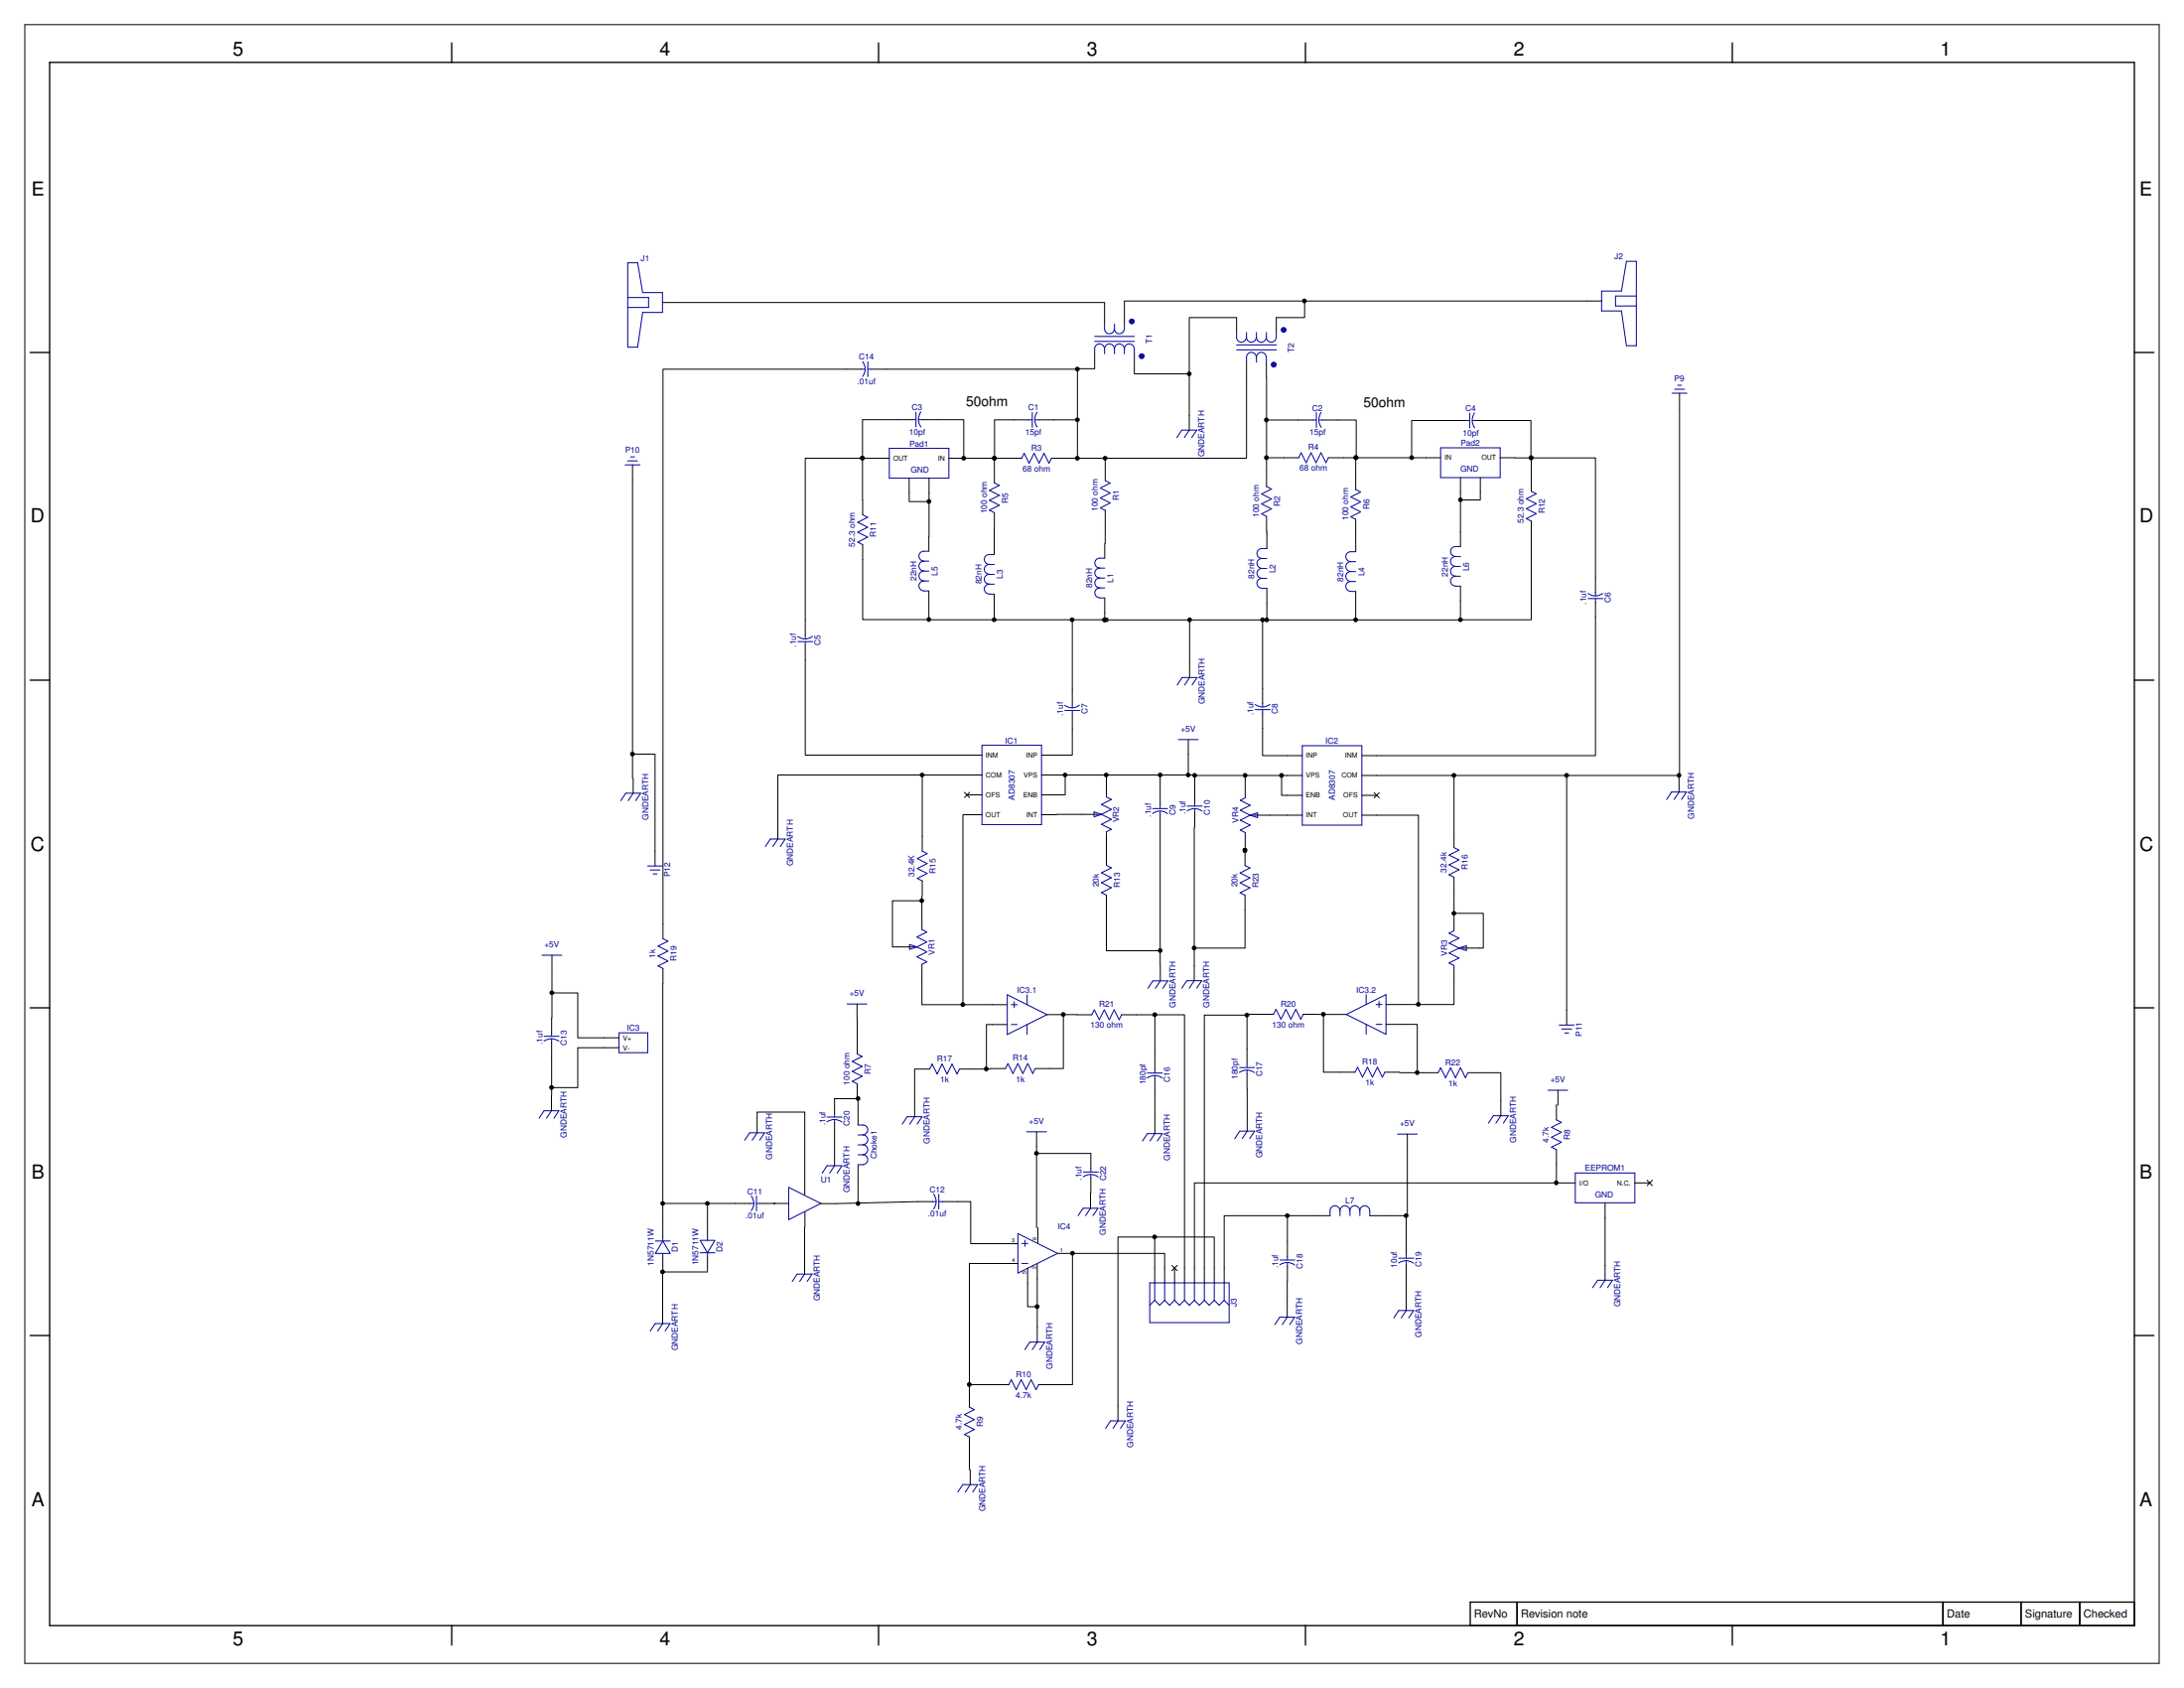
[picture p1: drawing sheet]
<svg xmlns="http://www.w3.org/2000/svg" width="559mm" height="432mm" viewBox="0 0 559 432" stroke-linecap="round" stroke-linejoin="round" font-family="sans-serif">
<path d="M0 0h74.6v39.7h-74.6z" fill="none" stroke="#fff" stroke-width=".25"/>
<g fill="none" stroke="#000" stroke-width=".25">
<path d="M173.3 77.4h109.3v1.7M333.8 77v4.2h-7.2M406 77h-118.3v2.1M216.6 94.4h-47v141.9M226.8 94.4h48.9M280.1 94.3h-4.4v22.9M290.2 94.3v1.3h14.1M316.4 81.2h-12.1v25M318.9 96.5v20.7h-46.1M324.1 96.5v24.1M223.7 117.2h-3v10.7M229.6 107.4h-8.9v9.8h-14.7v41.5"/>
<path d="M239.8 107.4h6.8v9.8h7.9v-9.8h4.9M257.6 117.2h-3.2v2.5M269.5 107.4h6.2M282.8 117.2v1.9M324.1 117.1h4.4M324.1 107.4h8M342.2 107.4h4.8v9.7M346.9 117.1v4.3M361.2 117.1h3.6M371.3 107.6h-10.1v9.5h-17.5M381.4 107.6h10.3v9.5h16.5v30.6M387.6 117.1h4.2v4.8"/>
<path d="M429.7 104.4v94h-77.4M161.8 122.7v76.4M232.6 126.1v2.2h5.1M237.7 126.1v11.1M254.4 135v3M282.8 134.4v4.6M324.1 135.9v.6M346.9 136.7v.6M373.7 126v10M378.8 126v1.9h-5.1M391.8 137.1v21.4h-18.1M220.7 143.1v15.4h17"/>
<path d="M237.7 155v3.5h16.7M254.4 155.8v2.7h28.6M274.4 158.5v17.8M282.6 158.2h.8v.8h-.8zM304.4 158.6v10.9M323 158.6v17.5M324.1 154.3v4.3M346.9 155.1v3.5M373.7 153.8v4.8h-91v-1.8M408.2 157.9v35.4h-55.9M206 168.9v24.3h41.4M161.8 192.9h5.8v24.8"/>
<path d="M236 198.2v15.7M247.4 198.2h-48.4v12.6M270.3 198.2h35.4v3.3M272.5 198.2v5.1h-2.2M274.4 186.5v6.7h-4.1M283.1 198.2v1.2M296.8 198.2v3.9M304 193v5.2M305.7 198.4h23.7M318.6 198.4v1.2M323 186.3v7h6.4M327.9 198.4v5.1h1.5"/>
<path d="M372 198.4v14.6M400.9 198.4v60M429.6 198.4v.4M247.4 208.4h-1v48.6M270.3 208.3h6.4M283.1 217.2v.4M296.8 212.3v34.8M305.6 211.6v35.5M318.1 217.1h.8v.8h-.8zM318.6 217.5v.1M318.6 217.5h.1M325 208.5h4.4"/>
<path d="M352.3 208.5h10.6v48.5M235.9 230.4h-7.6v11.8h1.2M235.9 229.2v4.1M283.1 232.8v10.4h13.7M318.6 232.8v9.7h-13M372 228.2v5.4h7.5v8.9h-1.1M141.2 254h6.6v11.5h6.8M141.2 248.2v12.1M169.6 251.5v61.2M235.9 251.1v5.9h18M271.7 259.5h3.8M272.1 259.5v13.8h-3.4"/>
<path d="M290.8 259.6h12.3v64.8M295.5 259.6v10.1M319.1 259.7h-11v64.7M322 259.5h-2.9v8.9M337.3 259.5h3.4M338.6 259.5v14.8h4.3M372 251.4v5.6h-13.6M141.1 270.5v9.8M154.6 268h-6.8v10.2h-6.7M219.3 260.6v5.2M234 273.5v8.4M249.3 273.5h4.1"/>
<path d="M253.9 262.1h-1.5v11.4M295.5 279.9v6.3M319.1 278.5v7M358.1 274.4h6.1M358.4 262h4.2v12.4M379.4 274.4h4.6v7.2M193.7 286v-1.5h12.2v17.3M213.5 291.2v3.2M213.5 281.1h6v2.9M265.2 293.3v20.8M265.2 295.1h13.9M360.1 293.9v17.1h-5.8"/>
<path d="M398.2 282.7h.1M398.2 297.9v4.7M169.6 307.8h18.5M181 307.8v4.7M198 307.8h.3M205.9 313.9v8.2M219.5 301.8v6.1M234.8 307.4l-21 .5M244.9 307.4h3.5v10.7h8.1M279 305.2v.1M295.4 316.4v8M329.4 311v6.6"/>
<path d="M336.5 311h-23.3v13.4M359.8 311v6.1M399.2 302.6h-93.6v21.8M410.7 311.5v12.2M181 325.4h-11.5v9.4M256.6 323.2h-8.6v33M262.9 328.2v6.1h2.5M265.4 327.2v12.3M298 324.4v-3.8h-23.6v33.6h-4.9M310.7 324.4v-8h-24.7v43.3M329.4 327.7v5.4M359.8 327.3v4.1"/>
<path d="M248 354.2h6.3M248 371.4v4.6"/>
<circle cx="333.7" cy="77" r=".48"/>
<circle cx="275.7" cy="94.4" r=".49"/>
<circle cx="304.3" cy="95.6" r=".48"/>
<circle cx="220.7" cy="117.2" r=".48"/>
<circle cx="246.6" cy="117.2" r=".48"/>
<circle cx="254.4" cy="117.2" r=".47"/>
<circle cx="275.7" cy="107.4" r=".48"/>
<circle cx="275.7" cy="117.2" r=".48"/>
<circle cx="282.8" cy="117.2" r=".48"/>
<circle cx="324" cy="117.1" r=".49"/>
<circle cx="324" cy="107.4" r=".49"/>
<circle cx="346.9" cy="117.1" r=".49"/>
<circle cx="347" cy="117.1" r=".49"/>
<circle cx="361.2" cy="117.1" r=".48"/>
<circle cx="391.8" cy="117.1" r=".49"/>
<circle cx="237.7" cy="128.3" r=".49"/>
<circle cx="373.7" cy="127.8" r=".47"/>
<circle cx="237.6" cy="158.5" r=".48"/>
<circle cx="254.4" cy="158.5" r=".48"/>
<circle cx="274.3" cy="158.5" r=".47"/>
<circle cx="282.6" cy="158.6" r=".48"/>
<circle cx="282.6" cy="158.5" r=".47"/>
<circle cx="304.4" cy="158.6" r=".48"/>
<circle cx="323" cy="158.6" r=".48"/>
<circle cx="324.1" cy="158.6" r=".48"/>
<circle cx="346.9" cy="158.6" r=".49"/>
<circle cx="373.7" cy="158.5" r=".48"/>
<circle cx="161.8" cy="192.9" r=".49"/>
<circle cx="235.9" cy="198.2" r=".48"/>
<circle cx="272.5" cy="198.2" r=".48"/>
<circle cx="283" cy="198.2" r=".47"/>
<circle cx="296.8" cy="198.2" r=".47"/>
<circle cx="304" cy="198.2" r=".48"/>
<circle cx="305.7" cy="198.3" r=".49"/>
<circle cx="318.6" cy="198.3" r=".49"/>
<circle cx="327.9" cy="198.3" r=".49"/>
<circle cx="372" cy="198.3" r=".49"/>
<circle cx="400.8" cy="198.3" r=".49"/>
<circle cx="429.6" cy="198.3" r=".48"/>
<circle cx="318.5" cy="217.5" r=".49"/>
<circle cx="235.8" cy="230.4" r=".48"/>
<circle cx="372" cy="233.6" r=".48"/>
<circle cx="141.2" cy="254" r=".48"/>
<circle cx="246.4" cy="257" r=".49"/>
<circle cx="272.1" cy="259.5" r=".49"/>
<circle cx="295.5" cy="259.6" r=".49"/>
<circle cx="296.8" cy="243.2" r=".47"/>
<circle cx="305.5" cy="242.5" r=".49"/>
<circle cx="319.1" cy="259.7" r=".48"/>
<circle cx="338.6" cy="259.5" r=".48"/>
<circle cx="362.9" cy="256.9" r=".48"/>
<circle cx="141.1" cy="278.2" r=".49"/>
<circle cx="252.3" cy="273.4" r=".48"/>
<circle cx="362.6" cy="274.4" r=".49"/>
<circle cx="219.5" cy="281" r=".47"/>
<circle cx="265.2" cy="295" r=".48"/>
<circle cx="169.6" cy="307.8" r=".48"/>
<circle cx="181" cy="307.8" r=".48"/>
<circle cx="219.5" cy="307.9" r=".48"/>
<circle cx="295.4" cy="316.4" r=".49"/>
<circle cx="329.4" cy="311" r=".48"/>
<circle cx="359.8" cy="311" r=".48"/>
<circle cx="398.2" cy="302.6" r=".48"/>
<circle cx="169.5" cy="325.3" r=".49"/>
<circle cx="265.4" cy="334.2" r=".49"/>
<circle cx="274.4" cy="320.6" r=".47"/>
<circle cx="248" cy="354.2" r=".49"/>
</g>
<g fill="#000">
<circle cx="333.7" cy="77" r=".48"/>
<circle cx="275.7" cy="94.4" r=".49"/>
<circle cx="304.3" cy="95.6" r=".48"/>
<circle cx="220.7" cy="117.2" r=".48"/>
<circle cx="246.6" cy="117.2" r=".48"/>
<circle cx="254.4" cy="117.2" r=".47"/>
<circle cx="275.7" cy="107.4" r=".48"/>
<circle cx="275.7" cy="117.2" r=".48"/>
<circle cx="282.8" cy="117.2" r=".48"/>
<circle cx="324" cy="117.1" r=".49"/>
<circle cx="324" cy="107.4" r=".49"/>
<circle cx="346.9" cy="117.1" r=".49"/>
<circle cx="347" cy="117.1" r=".49"/>
<circle cx="361.2" cy="117.1" r=".48"/>
<circle cx="391.8" cy="117.1" r=".49"/>
<circle cx="237.7" cy="128.3" r=".49"/>
<circle cx="373.7" cy="127.8" r=".47"/>
<circle cx="237.6" cy="158.5" r=".48"/>
<circle cx="254.4" cy="158.5" r=".48"/>
<circle cx="274.3" cy="158.5" r=".47"/>
<circle cx="282.6" cy="158.6" r=".48"/>
<circle cx="282.6" cy="158.5" r=".47"/>
<circle cx="304.4" cy="158.6" r=".48"/>
<circle cx="323" cy="158.6" r=".48"/>
<circle cx="324.1" cy="158.6" r=".48"/>
<circle cx="346.9" cy="158.6" r=".49"/>
<circle cx="373.7" cy="158.5" r=".48"/>
<circle cx="161.8" cy="192.9" r=".49"/>
<circle cx="235.9" cy="198.2" r=".48"/>
<circle cx="272.5" cy="198.2" r=".48"/>
<circle cx="283" cy="198.2" r=".47"/>
<circle cx="296.8" cy="198.2" r=".47"/>
<circle cx="304" cy="198.2" r=".48"/>
<circle cx="305.7" cy="198.3" r=".49"/>
<circle cx="318.6" cy="198.3" r=".49"/>
<circle cx="327.9" cy="198.3" r=".49"/>
<circle cx="372" cy="198.3" r=".49"/>
<circle cx="400.8" cy="198.3" r=".49"/>
<circle cx="429.6" cy="198.3" r=".48"/>
<circle cx="318.5" cy="217.5" r=".49"/>
<circle cx="235.8" cy="230.4" r=".48"/>
<circle cx="372" cy="233.6" r=".48"/>
<circle cx="141.2" cy="254" r=".48"/>
<circle cx="246.4" cy="257" r=".49"/>
<circle cx="272.1" cy="259.5" r=".49"/>
<circle cx="295.5" cy="259.6" r=".49"/>
<circle cx="296.8" cy="243.2" r=".47"/>
<circle cx="305.5" cy="242.5" r=".49"/>
<circle cx="319.1" cy="259.7" r=".48"/>
<circle cx="338.6" cy="259.5" r=".48"/>
<circle cx="362.9" cy="256.9" r=".48"/>
<circle cx="141.1" cy="278.2" r=".49"/>
<circle cx="252.3" cy="273.4" r=".48"/>
<circle cx="362.6" cy="274.4" r=".49"/>
<circle cx="219.5" cy="281" r=".47"/>
<circle cx="265.2" cy="295" r=".48"/>
<circle cx="169.6" cy="307.8" r=".48"/>
<circle cx="181" cy="307.8" r=".48"/>
<circle cx="219.5" cy="307.9" r=".48"/>
<circle cx="295.4" cy="316.4" r=".49"/>
<circle cx="329.4" cy="311" r=".48"/>
<circle cx="359.8" cy="311" r=".48"/>
<circle cx="398.2" cy="302.6" r=".48"/>
<circle cx="169.5" cy="325.3" r=".49"/>
<circle cx="265.4" cy="334.2" r=".49"/>
<circle cx="274.4" cy="320.6" r=".47"/>
<circle cx="248" cy="354.2" r=".49"/>
</g>
<path d="M324 91.4v1.3" fill="none" stroke="#000096" stroke-width=".25"/>
<circle cx="325.9" cy="93.3" r=".62" fill="#000096"/>
<g fill="none" stroke="#000096" stroke-width=".25">
<path d="M316.4 86.3a1.25 1.25 0 0 0 1.2 1.2 1.25 1.25 0 0 0 1.3-1.2M316.4 88.2h10.2M316.4 89.5h10.2M318.9 91.4a1.25 1.25 0 0 1 1.3-1.3 1.25 1.25 0 0 1 1.2 1.3M318.9 86.3a1.25 1.25 0 0 0 1.3 1.2 1.25 1.25 0 0 0 1.2-1.2M321.5 91.4a1.25 1.25 0 0 1 1.2-1.3 1.25 1.25 0 0 1 1.3 1.3M321.5 86.3a1.25 1.25 0 0 0 1.2 1.2 1.25 1.25 0 0 0 1.3-1.2M324 86.3a1.25 1.25 0 0 0 1.3 1.2 1.25 1.25 0 0 0 1.2-1.2"/>
<circle cx="325.9" cy="93.3" r=".62"/>
</g>
<circle cx="328.4" cy="84.4" r=".62" fill="#000096"/>
<g fill="none" stroke="#000096" stroke-width=".25">
<path d="M287.7 82.9v1.3M316.4 85v1.3M318.9 85v1.3M318.9 91.4v1.3M321.5 85v1.3M321.5 91.4v1.3M324 85v1.3M326.6 85v1.3"/>
<circle cx="328.4" cy="84.4" r=".62"/>
</g>
<path d="M316.4 81.2v3.8M318.9 92.7v3.8M324 92.7v3.8M326.6 81.2v3.8" fill="none" stroke="#000" stroke-width=".25"/>
<circle cx="289.6" cy="82.2" r=".62" fill="#000096"/>
<g fill="none" stroke="#000096" stroke-width=".25">
<path d="M280.1 89.2a1.25 1.25 0 0 1 1.2-1.2 1.25 1.25 0 0 1 1.3 1.2M280.1 87.3h10.1M280.1 86.1h10.1M282.6 84.2a1.25 1.25 0 0 0 1.3 1.2 1.25 1.25 0 0 0 1.2-1.2M282.6 89.2a1.25 1.25 0 0 1 1.3-1.2 1.25 1.25 0 0 1 1.2 1.2M285.2 84.2a1.25 1.25 0 0 0 1.2 1.2 1.25 1.25 0 0 0 1.3-1.2M285.2 89.2a1.25 1.25 0 0 1 1.2-1.2 1.25 1.25 0 0 1 1.3 1.2M287.7 89.2a1.25 1.25 0 0 1 1.2-1.2 1.25 1.25 0 0 1 1.3 1.2"/>
<circle cx="289.6" cy="82.2" r=".62"/>
</g>
<circle cx="292.1" cy="91.1" r=".62" fill="#000096"/>
<g fill="none" stroke="#000096" stroke-width=".25">
<path d="M160.6 67.2h2.6l1.2 7.6h5.1v5.1h-5.1l-1.2 8.9h-2.6zM160.6 76.1h5.3v2.6h-5.3M416.1 66.8h2.6v21.6h-2.6l-1.2-8.9h-5.1v-5h5.1zM418.7 75.7h-5.4v2.6h5.4M220.4 94.4h1M220.7 92.5a3.1 3.1 0 0 1 0 3.8M222 92.5v3.9M222 94.4h1M280.1 89.2v1.3M282.6 82.9v1.3M282.6 89.2v1.3M285.2 82.9v1.3"/>
<path d="M285.2 89.2v1.3M287.7 89.2v1.3M290.2 89.2v1.3M428.5 99.6h2.5M429.2 98.6h1M159.9 118.9h3.8M160.6 117.9h2.5M161.3 116.9h1M227.5 114.7h15.3v7.6h-15.3zM233.4 107.4h1M234.4 105.5v3.7M235 107.4h1"/>
<path d="M235.6 105.4a3.2 3.2 0 0 0 .1 3.8M261.4 117.2l.6-1.2 1.3 2.5 1.3-2.5 1.3 2.5 1.2-2.5 1.3 2.5 .6-1.3M263.2 107.4h.9M264.1 105.5v3.8M264.8 107.4h.9M265.3 105.5a3.3 3.3 0 0 0 .1 3.8M301.1 111.9l1.3-1.9h3.8l-1.3 1.9M304.3 110l-1.3 1.9M332.3 117.1l.6-1.3 1.3 2.6 1.2-2.6 1.3 2.6 1.3-2.6 1.3 2.6 .6-1.3M335.9 107.4h.9M336.8 105.5v3.8M337.4 107.4h1"/>
<path d="M338 105.5a3.3 3.3 0 0 0 .1 3.8M368.6 114.6h15.2v7.6h-15.2zM375.1 107.6h.9M376 105.7v3.8M376.7 107.6h.9M377.3 105.6a3.3 3.3 0 0 0 0 3.8M427.8 100.6h3.8M220.7 131.7l1.3 .6-2.5 1.3 2.5 1.3-2.5 1.2 2.5 1.3-2.5 1.3 1.2 .6M254.4 123.5l1.3 .7-2.5 1.2 2.5 1.3-2.5 1.3 2.5 1.2-2.5 1.3 1.2 .6M282.8 122.9l1.3 .7-2.6 1.2 2.6 1.3-2.6 1.3 2.6 1.3-2.6 1.2 1.3 .7M324.1 124.5l1.2 .6-2.5 1.3 2.5 1.2-2.5 1.3 2.5 1.3-2.5 1.2 1.3 .7M346.9 125.2l1.2 .7-2.5 1.2 2.5 1.3-2.5 1.3 2.5 1.2-2.5 1.3 1.3 .6"/>
<path d="M373.7 139.8h-1.3a1.25 1.25 0 0 0-1.3 1.3 1.25 1.25 0 0 0 1.3 1.2M391.8 125.7l1.3 .6-2.6 1.3 2.6 1.3-2.6 1.2 2.6 1.3-2.6 1.3 1.3 .6M236.4 151.2h1.3M237.7 141h-1.3a1.25 1.25 0 0 0-1.3 1.3 1.25 1.25 0 0 0 1.3 1.2M237.7 143.6h-1.3a1.25 1.25 0 0 0-1.3 1.2 1.25 1.25 0 0 0 1.3 1.2M237.7 146.1h-1.3a1.25 1.25 0 0 0-1.3 1.2 1.25 1.25 0 0 0 1.3 1.3M237.7 148.6h-1.3a1.25 1.25 0 0 0-1.3 1.3 1.25 1.25 0 0 0 1.3 1.2M253.1 149.4a1.25 1.25 0 0 0-1.3 1.3 1.25 1.25 0 0 0 1.3 1.2l1.3 .1M253.1 149.4h1.3M254.4 141.9h-1.3a1.25 1.25 0 0 0-1.3 1.2 1.25 1.25 0 0 0 1.3 1.3M254.4 144.4h-1.3a1.23 1.23 0 0 0-1.3 1.2 1.23 1.23 0 0 0 1.3 1.3M254.4 146.9h-1.3a1.23 1.23 0 0 0-1.3 1.3 1.23 1.23 0 0 0 1.3 1.2"/>
<path d="M281.4 153h1.3M282.7 142.8h-1.3a1.25 1.25 0 0 0-1.3 1.2 1.25 1.25 0 0 0 1.3 1.3M282.7 145.3h-1.3a1.25 1.25 0 0 0-1.3 1.3 1.25 1.25 0 0 0 1.3 1.2M282.7 147.9h-1.3a1.25 1.25 0 0 0-1.3 1.2 1.25 1.25 0 0 0 1.3 1.3M282.7 150.4h-1.3a1.25 1.25 0 0 0-1.3 1.3 1.25 1.25 0 0 0 1.3 1.2M322.9 150.5h1.2M324.1 140.3h-1.2a1.25 1.25 0 0 0-1.3 1.3 1.25 1.25 0 0 0 1.3 1.2M324.1 142.9h-1.2a1.25 1.25 0 0 0-1.3 1.2 1.25 1.25 0 0 0 1.3 1.3M324.1 145.4h-1.2a1.25 1.25 0 0 0-1.3 1.3 1.25 1.25 0 0 0 1.3 1.2M324.1 148h-1.2a1.25 1.25 0 0 0-1.3 1.2 1.25 1.25 0 0 0 1.3 1.3M345.6 151.3h1.3M346.9 141.1h-1.3a1.25 1.25 0 0 0-1.3 1.3 1.25 1.25 0 0 0 1.3 1.2"/>
<path d="M346.9 143.7h-1.3a1.25 1.25 0 0 0-1.3 1.2 1.25 1.25 0 0 0 1.3 1.3M346.9 146.2h-1.3a1.25 1.25 0 0 0-1.3 1.3 1.25 1.25 0 0 0 1.3 1.2M346.9 148.8h-1.3a1.25 1.25 0 0 0-1.3 1.2 1.25 1.25 0 0 0 1.3 1.3M372.4 147.4a1.25 1.25 0 0 0-1.3 1.3 1.25 1.25 0 0 0 1.3 1.2h1.3M372.4 147.4h1.3M373.7 142.4h-1.3a1.25 1.25 0 0 0-1.3 1.2 1.25 1.25 0 0 0 1.3 1.3M373.7 144.9h-1.3a1.23 1.23 0 0 0-1.3 1.2 1.23 1.23 0 0 0 1.3 1.3M406.3 151.8a3.1 3.1 0 0 0 3.8 0M406.3 153.1h3.8M408.2 151.6v.9M408.2 153.1v1M204.1 164.1h3.8"/>
<path d="M206 162.5v1M206 164.1v1M207.9 162.8a3.1 3.1 0 0 1-3.8 0M301.2 175.2l1.3-1.9h3.8l-1.3 1.9M304.4 173.3l-1.3 1.9M323 179.9v1M251.2 190.6h15.3v20.3h-15.3zM272.5 181.7h3.7M274.4 180.1v1M274.4 181.7v1M276.2 180.4a3 3 0 0 1-3.8 0M301.5 189.2h5.1"/>
<path d="M321.2 181.5h3.8M323 181.5v1M324.9 180.2a3 3 0 0 1-3.8 0M333.2 190.8h15.2v20.3h-15.2zM158.8 204.8l1.3-1.9h3.8l-1.3 1.9M162 202.9l-1.3 1.9M195.8 216.5l1.3-1.9h3.8l-1.3 1.9M199 214.6l-1.3 1.9M236 217.7l1.2 .7-2.5 1.2 2.5 1.3-2.5 1.3 2.5 1.2-2.5 1.3 1.3 .6M279.9 207.7l1.9 .6-1.9 .7zM280.5 208.3h1.3M281.8 208.3l2.6 1.3-2.6 1.3 2.6 1.2-1.3 .7v.6"/>
<path d="M283.1 203.2v.7l1.3 .6-2.6 1.3 2.6 1.3-2.6 1.2M294.9 208.1a3.2 3.2 0 0 1 3.8 .1M294.9 206.8h3.8M296.8 205.9v.9M296.8 207.5v.9M303.7 207.4a3.3 3.3 0 0 1 3.9 .1M303.8 206.2h3.8M305.7 205.3v.9M305.7 206.8v1M318.6 203.5v.6l-1.3 .6 2.6 1.3-2.6 1.3 2.6 1.2M319.9 208.5l1.9-.6v1.3zM319.9 208.5l-2.6 1.3 2.6 1.3-2.6 1.2 1.3 .7v.6"/>
<path d="M319.9 208.5h1.2M372 216.8l1.3 .7-2.5 1.2 2.5 1.3-2.5 1.2 2.5 1.3-2.5 1.3 1.2 .6M426.4 204.5l1.3-1.9h3.8l-1.3 1.9M429.6 202.6l-1.3 1.9M165.7 221.5h3.8M166.3 222.5h2.6M167.1 223.6h1M235.9 237.2v.6l1.3 .6-2.6 1.3 2.6 1.3-2.6 1.2M283.1 221.4l1.3 .6-2.6 1.3 2.6 1.2-2.6 1.3 2.6 1.3-2.6 1.2 1.3 .7M318.6 221.4l1.2 .6-2.5 1.3 2.5 1.3-2.5 1.2 2.5 1.3-2.5 1.3 1.3 .6M372 237.4v.7l-1.2 .6 2.5 1.3-2.5 1.3 2.5 1.2M138.7 244.3h5.1"/>
<path d="M169.6 240.1l1.3 .6-2.5 1.3 2.5 1.3-2.5 1.3 2.5 1.2-2.5 1.3 1.2 .6M216.7 256.8h5.1M232.7 241.6l1.9 .6-1.9 .7zM233.3 242.2h1.3M234.6 242.2l2.6 1.3-2.6 1.3 2.6 1.2-1.3 .7v.6M257.7 254.5l10.2 5-10.2 5.1zM258.7 257h1.6M259.5 256.2v1.6M262.8 254.5v2.5M279.4 259.6l.6-1.3 1.3 2.6 1.2-2.6 1.3 2.6 1.3-2.6 1.2 2.6 .7-1.3M293.7 252.8l1.3-1.9h3.8l-1.3 1.9M296.9 250.9l-1.3 1.9"/>
<path d="M302.4 252.8l1.3-1.9h3.8l-1.3 1.9M305.6 250.9l-1.3 1.9M325.8 259.5l.7-1.3 1.2 2.5 1.3-2.5 1.3 2.5 1.3-2.5 1.2 2.5 .7-1.2M344.5 259.5l10.1-5.1v10.2zM349.5 254.4v2.6M352.1 257h1.5M352.8 256.2v1.5M373.3 242.5l1.9-.6v1.3zM373.3 242.5l-2.5 1.3 2.5 1.3-2.5 1.2 1.2 .7v.6M373.3 242.5h1.3M139.2 266.3a3.3 3.3 0 0 1 3.8 .1M139.2 265.1h3.8"/>
<path d="M141.1 264.2v.9M141.1 265.7v1M158.4 264.2h7.3v5.1h-7.3zM219.3 269.6l1.3 .7-2.5 1.2 2.5 1.3-2.5 1.3 2.5 1.2-2.5 1.3 1.2 .6M237.9 273.5l.6-1.3 1.3 2.5 1.2-2.5 1.3 2.5 1.3-2.5 1.3 2.5 .6-1.2M257.3 273.3l.6-1.2 1.3 2.5 1.2-2.5 1.3 2.5 1.3-2.5 1.2 2.5 .7-1.3M258.7 262.1h1.6M262.8 262.1v2.5M293.5 275.8a3.2 3.2 0 0 1 3.9 0M293.6 274.5h3.8M295.5 273.6v.9M295.5 275.1v1"/>
<path d="M317.1 274.3a3.3 3.3 0 0 1 3.8 .1M317.2 273.1h3.8M319.1 272.2v.9M319.1 273.7v1M346.7 274.3l.6-1.3 1.3 2.5 1.3-2.5 1.3 2.5 1.2-2.5 1.3 2.5 .6-1.2M349.5 262v2.6M352.1 262h1.5M368 274.4l.6-1.3 1.3 2.6 1.2-2.6 1.3 2.6 1.3-2.6 1.2 2.6 .7-1.3M396.1 278.9h5M398.9 262.2h3.9M399.6 263.2h2.5M400.3 264.2h1.1"/>
<path d="M137.9 286l1.3-1.9h3.8l-1.3 1.9M141.1 284.1l-1.3 1.9M190.5 291.7l1.3-1.9h3.8l-1.2 1.9M193.7 289.8l-1.3 1.9M211.6 287a3.3 3.3 0 0 1 3.8 0M211.6 285.7h3.8M213.5 284.8v.9M213.5 286.4v1M213.5 298.2l-1.2 1.9M219.5 295.4h1.3a1.25 1.25 0 0 1 1.2 1.3 1.25 1.25 0 0 1-1.2 1.2M219.5 292.9h1.3a1.25 1.25 0 0 1 1.2 1.2 1.25 1.25 0 0 1-1.2 1.3M219.5 290.3h1.3a1.25 1.25 0 0 1 1.2 1.3 1.25 1.25 0 0 1-1.2 1.2"/>
<path d="M219.5 287.8h1.3a1.25 1.25 0 0 1 1.2 1.2 1.25 1.25 0 0 1-1.2 1.3M219.5 297.9h1.3M230.8 287.6l1.3-1.9h3.8l-1.2 1.9M234 285.7l-1.3 1.9M262.7 289.5h5.1M277.2 299.8h3.8M279.1 298.9v.9M292.3 291.9l1.3-1.9h3.8l-1.3 1.9M295.5 290l-1.3 1.9M315.9 291.3l1.3-2h3.8l-1.3 2M319.1 289.3l-1.3 2M357.5 290.1h5.1"/>
<path d="M380.8 287.3l1.3-1.9h3.8l-1.3 1.9M384 285.4l-1.3 1.9M398.2 286.5l1.3 .6-2.5 1.3 2.5 1.2-2.5 1.3 2.5 1.3-2.5 1.3 1.2 .6M167.7 317.5h3.8M169.6 317.5l1.9 3.1h-3.8zM169.6 316.5v1M179.1 317.3h3.8l-1.9 3.2zM181 316.4v.9M191.9 307.8h1M192.2 305.9a3 3 0 0 1 0 3.8M193.5 305.9v3.9M193.5 307.8h1"/>
<path d="M201.8 303.7l8.2 4.1-8.2 4.2zM210.4 300.1l1.2-1.9h3.8l-1.2 1.9M238.6 307.4h1M238.9 305.4a3.2 3.2 0 0 1 0 3.8M240.2 305.5v3.8M240.2 307.4h.9M260.4 315.6l10.2 5-10.2 5.1zM261.5 318.1h1.5M262.3 317.2v1.6M275.8 311l1.3-1.9h3.8l-1.2 1.9M277.2 301a3.3 3.3 0 0 1 3.8 .1M279 309.1l-1.3 1.9"/>
<path d="M279.1 300.4v1M342.8 309.7a1.25 1.25 0 0 0-1.2-1.3 1.25 1.25 0 0 0-1.3 1.3v1.3M342.9 309.7a1.25 1.25 0 0 1 1.2-1.3 1.25 1.25 0 0 1 1.3 1.3M342.9 309.7v1.3M345.4 309.7a1.25 1.25 0 0 1 1.2-1.3 1.25 1.25 0 0 1 1.3 1.3M345.4 309.7v1.3M347.9 309.7a1.25 1.25 0 0 1 1.3-1.3 1.25 1.25 0 0 1 1.2 1.3l.1 1.3M347.9 309.7v1.3M403.1 300.1h15.2v7.6h-15.2zM169.5 338.6l-1.2 1.9M169.6 320.6v1M179.1 320.5h3.8"/>
<path d="M181 320.5v.9M202.7 327.8l1.3-1.9h3.8l-1.3 1.9M205.9 325.9l-1.3 1.9M261.5 323.2h1.5M294.2 328.2h20.3v10.1h-20.3zM295.4 328.2v4.4M295.4 332.6l-1.2 1.3M295.4 332.6l1.3 1.3 1.3-1.3M298 332.6l1.3 1.3 1.2-1.3M298 328.2v4.4M300.5 332.6l1.3 1.3 1.3-1.3M300.5 328.2v4.4"/>
<path d="M303.1 332.6l1.2 1.3 1.3-1.3M303.1 328.2v4.4M305.6 332.6l1.3 1.3 1.2-1.3M305.6 328.2v4.4M308.1 332.6l1.3 1.3 1.3-1.3M308.1 328.2v4.4M310.7 332.6l1.3 1.3 1.2-1.3M310.7 328.2v4.4M313.2 332.6l1.3 1.3M313.2 328.2v4.4M326.2 338.8l1.2-1.9h3.9l-1.3 1.9M327.4 323.6a3.3 3.3 0 0 1 3.9 0"/>
<path d="M327.5 322.3h3.8M329.4 336.9l-1.3 1.9M329.4 321.4v.9M329.4 323v.9M356.6 337.1l1.3-1.9h3.8l-1.3 1.9M357.8 323.1a3.3 3.3 0 0 1 3.9 0M357.9 321.9h3.8M359.8 320.9v1M359.8 322.5v1M359.8 335.2l-1.3 1.9M407.5 329.4l1.3-1.9h3.8l-1.3 1.9M410.7 327.5l-1.3 1.9"/>
<path d="M166.4 340.5l1.2-1.9h3.8l-1.2 1.9M248 360l1.3 .6-2.5 1.3 2.5 1.2-2.5 1.3 2.5 1.3-2.5 1.2 1.2 .7M258.1 354.2l.6-1.3 1.3 2.6 1.3-2.6 1.3 2.6 1.2-2.6 1.3 2.6 .6-1.3M262.2 345.2l1.3-1.9h3.8l-1.3 1.9M265.4 343.3l-1.3 1.9M248.2 379.8l-1.2 1.9M282.9 365.4l1.2-1.9h3.9l-1.3 1.9M286 363.5l-1.2 1.9M245.1 381.7l1.2-1.9h3.8l-1.2 1.9"/>
<circle cx="292.1" cy="91.1" r=".62"/>
</g>
<g fill="none" stroke="#000" stroke-width=".25">
<path d="M6.3 6.3h546.1v419.2h-546.1zM169.5 77.4h3.8M282.6 79.1v3.8M287.7 79.1v3.8M406 77h3.8M216.6 94.4h3.8M223 94.4h3.8M280.1 90.5v3.8M290.2 90.5v3.8M161.8 118.9v3.8M223.7 117.2h3.8M229.6 107.4h3.8"/>
<path d="M236 107.4h3.8M242.8 117.2h3.8M254.4 119.7v3.8M257.6 117.2h3.8M259.4 107.4h3.8M265.7 107.4h3.8M269 117.2h3.8M282.8 119.1v3.8M304.3 106.2v3.8M328.5 117.1h3.8M332.1 107.4h3.8M338.4 107.4h3.8"/>
<path d="M339.9 117.1h3.8M364.8 117.1h3.8M371.3 107.6h3.8M377.6 107.6h3.8M383.8 117.1h3.8M429.7 100.6v3.8M220.7 127.9v3.8M220.7 139.3v3.8M232.6 122.3v3.8M237.7 137.2v3.8M237.7 122.3v3.8M254.4 138v3.9"/>
<path d="M254.4 131.1v3.9M282.7 139v3.8M282.8 130.6v3.8M324.1 120.6v3.9M324.1 132.1v3.8M324.1 136.5v3.8M346.9 121.4v3.8M346.9 132.8v3.9M346.9 137.3v3.8M373.7 122.2v3.8M373.7 136v3.8M378.8 122.2v3.8"/>
<path d="M391.8 121.9v3.8M391.8 133.3v3.8M206 158.7v3.8M237.7 151.2v3.8M254.4 152v3.8M282.7 153v3.8M324.1 150.5v3.8M346.9 151.3v3.8M373.7 149.9v3.9M408.2 147.7v3.9M408.2 154.1v3.8M206 165.1v3.8"/>
<path d="M274.4 176.3v3.8M304.4 169.5v3.8M323 176.1v3.8M162 199.1v3.8M247.4 193.2h3.8M247.4 198.2h3.8M266.5 193.2h3.8M266.5 198.2h3.8M274.4 182.7v3.8M283.1 199.4v3.8M304 189.2v3.8M318.6 199.6v3.9"/>
<path d="M323 182.5v3.8M329.4 193.3h3.8M329.4 198.4h3.8M348.4 193.3h3.9M348.4 198.4h3.9M429.6 198.8v3.8M167.6 217.7v3.8M199 210.8v3.8M236 213.9v3.8M246.8 202.7l1.3 1.3M247.4 203.3h3.8M247.4 208.4h3.8"/>
<path d="M248.1 202.7l-1.3 1.3M266.5 203.3h3.8M266.5 208.4h3.8M276.7 208.3h3.8M283.1 213.4v3.8M283.1 217.6v3.8M296.8 202.1v3.8M296.8 208.4v3.9M305.7 201.5v3.8M305.7 207.8v3.8M318.6 217.6v3.8M318.6 213.6v3.8"/>
<path d="M321.1 208.5h3.9M329.4 203.5h3.8M329.4 208.5h3.8M348.4 203.5h3.9M348.4 208.5h3.9M351.6 202.8l1.3 1.3M352.9 202.8l-1.3 1.3M372 213v3.8M169.6 236.3v3.8M235.9 233.3v3.9M236 225.3v3.9M283.1 229v3.8"/>
<path d="M318.6 229v3.8M372 224.4v3.8M372 233.6v3.8M141.2 244.3v3.9M169.6 247.7v3.8M219.3 256.8v3.8M229.5 242.2h3.8M235.9 247.3v3.8M253.9 257h3.8M267.9 259.5h3.8M275.5 259.6h3.9M287 259.6h3.8"/>
<path d="M296.9 247.1v3.8M305.6 247.1v3.8M322 259.5h3.8M333.5 259.5h3.8M340.7 259.5h3.8M354.6 257h3.8M372 247.6v3.8M374.6 242.5h3.8M400.9 258.4v3.8M141.1 260.3v3.9M141.1 266.7v3.8M154.6 265.5h3.8"/>
<path d="M154.6 268h3.8M219.3 265.8v3.8M219.3 277.2v3.9M234.1 273.5h3.8M245.5 273.5h3.8M253.4 273.3h3.9M253.9 262.1h3.8M264.9 273.3h3.8M295.5 269.7v3.9M295.5 276.1v3.8M319.1 268.4v3.8M319.1 274.7v3.8"/>
<path d="M342.9 274.3h3.8M354.3 274.3h3.8M354.6 262h3.8M364.2 274.4h3.8M375.6 274.4h3.8M398.6 278.9v3.8M141.1 280.3v3.8M193.7 286v3.8M213.5 281v3.8M213.5 287.4v3.8M213.5 294.4v3.8M219.5 284v3.8"/>
<path d="M219.5 297.9v3.9M234 281.9v3.8M265.2 289.5v3.8M279.1 295.1v3.8M295.5 286.2v3.8M319.1 285.5v3.8M360.1 290.1v3.8M384 281.6v3.8M398.2 282.7v3.8M398.2 294.1v3.8M169.6 312.7v3.8M181 312.5v3.9"/>
<path d="M188.1 307.8h3.8M194.5 307.8h7.3M205.9 301.8v3.8M206 310.1v3.8M210 307.9h3.8M234.8 307.4h3.8M241.1 307.4h3.8M256.5 318.1h3.8M265.6 314.1v3.8M279 305.3v3.8M279.1 301.4v3.8M329.4 317.6v3.8"/>
<path d="M336.5 311h3.8M350.5 311h3.8M359.8 317.1v3.8M399.2 302.6h3.9M410.7 307.7v3.8M418.3 302.6h3.8M421.4 301.9l1.4 1.4M422.8 301.9l-1.4 1.4M169.5 334.8v3.8M169.6 321.6v3.8M181 321.4v3.8M205.9 322.1v3.8"/>
<path d="M256.6 323.2h3.8M262.9 324.4v3.8M265.4 323.3v3.9M265.4 339.5v3.8M270.6 320.6h3.8M295.4 324.4v3.8M298 324.4v3.8M299.8 323.7l1.4 1.3M300.5 324.4v3.8M301.2 323.7l-1.4 1.3M303.1 324.4v3.8M305.6 324.4v3.8"/>
<path d="M308.1 324.4v3.8M310.7 324.4v3.8M313.2 324.4v3.8M329.4 333.1v3.8M329.4 323.9v3.8M359.8 323.5v3.8M359.8 331.4v3.8M410.7 323.7v3.8M248 356.2v3.8M254.3 354.2h3.8M265.7 354.2h3.8M286 359.7v3.8"/>
<path d="M248 367.6v3.8M248.2 376v3.8"/>
</g>
<g fill="none" stroke="#000" stroke-width=".34">
<path d="M12.7 16h533.4v399.8h-533.4zM115.6 11v5M224.8 11v5M334 11v5M443.2 11v5M7.7 90.2h5M546.1 90.2h5M7.7 174h5M546.1 174h5M7.7 257.8h5M546.1 257.8h5M7.7 341.6h5"/>
<path d="M546.1 341.6h5M115.6 415.8v5M224.8 415.8v5M334 415.8v5M388.2 409.8v6M443.2 415.8v5M497.1 409.8v6M517.1 409.8v6M532.1 409.8v6M546.1 409.8h-169.9v6"/>
</g>
<g font-size="5">
<text x="59.6" y="14.2">5</text>
<text x="168.8" y="14.2">4</text>
<text x="278" y="14.2">3</text>
<text x="387.3" y="14.2">2</text>
<text x="496.5" y="14.2">1</text>
<text x="8" y="49.9">E</text>
<text x="547.5" y="49.9">E</text>
<text x="7.8" y="133.7">D</text>
<text x="547.5" y="133.7">D</text>
<text x="7.8" y="217.6">C</text>
<text x="547.5" y="217.6">C</text>
<text x="8" y="301.4">B</text>
<text x="547.5" y="301.4">B</text>
<text x="8" y="385.2">A</text>
<text x="547.5" y="385.2">A</text>
<text x="59.6" y="420.9">5</text>
<text x="168.8" y="420.9">4</text>
<text x="278" y="420.9">3</text>
<text x="387.3" y="420.9">2</text>
<text x="496.5" y="420.9">1</text>
</g>
<g font-size="3.5">
<text x="247.2" y="103.9">50ohm</text>
<text x="348.8" y="104.1">50ohm</text>
</g>
<g font-size="2.8">
<text x="377.1" y="413.8">RevNo</text>
<text x="389.2" y="413.8">Revision note</text>
<text x="498.1" y="413.8">Date</text>
<text x="518.1" y="413.8">Signature</text>
<text x="533.1" y="413.8">Checked</text>
</g>
<g font-size="2.1" fill="#000096">
<text x="164" y="66.8">J1</text>
<text x="413.1" y="66.4">J2</text>
<text x="294.8" y="88" transform="rotate(-90 294.8 88)">T1</text>
<text x="219.8" y="92.1">C14</text>
<text x="331.1" y="90.1" transform="rotate(-90 331.1 90.1)">T2</text>
<text x="219.3" y="98.3">.01uf</text>
<text x="428.4" y="97.6">P9</text>
<text x="233.3" y="104.9">C3</text>
<text x="263.1" y="105">C1</text>
<text x="335.8" y="105.1">C2</text>
<text x="375" y="105.2">C4</text>
<text x="232.6" y="111.2">10pf</text>
<text x="262.4" y="111.3">15pf</text>
<text x="335.1" y="111.3">15pf</text>
<text x="374.3" y="111.4">10pf</text>
<text x="160" y="115.9">P10</text>
<text x="232.7" y="114.2">Pad1</text>
<text x="263.9" y="115.3">R3</text>
<text x="308.2" y="116.9" transform="rotate(-90 308.2 116.9)">GNDEARTH</text>
<text x="334.7" y="115.1">R4</text>
<text x="373.8" y="114.1">Pad2</text>
<text x="233" y="120.9">GND</text>
<text x="261.7" y="120.7">68 ohm</text>
<text x="332.6" y="120.5">68 ohm</text>
<text x="373.7" y="120.7">GND</text>
<text x="252.5" y="131.4" transform="rotate(-90 252.5 131.4)">100 ohm</text>
<text x="257.9" y="128.7" transform="rotate(-90 257.9 128.7)">R5</text>
<text x="280.9" y="130.9" transform="rotate(-90 280.9 130.9)">100 ohm</text>
<text x="286.3" y="128.1" transform="rotate(-90 286.3 128.1)">R1</text>
<text x="327.5" y="129.6" transform="rotate(-90 327.5 129.6)">R2</text>
<text x="350.4" y="130.4" transform="rotate(-90 350.4 130.4)">R6</text>
<text x="395.3" y="131.4" transform="rotate(-90 395.3 131.4)">R12</text>
<text x="224.2" y="137.5" transform="rotate(-90 224.2 137.5)">R11</text>
<text x="322.1" y="132.4" transform="rotate(-90 322.1 132.4)">100 ohm</text>
<text x="345" y="133.1" transform="rotate(-90 345 133.1)">100 ohm</text>
<text x="389.9" y="133.9" transform="rotate(-90 389.9 133.9)">52.3 ohm</text>
<text x="218.8" y="139.9" transform="rotate(-90 218.8 139.9)">52.3 ohm</text>
<text x="234.5" y="148.6" transform="rotate(-90 234.5 148.6)">22nH</text>
<text x="239.9" y="147.3" transform="rotate(-90 239.9 147.3)">L5</text>
<text x="251.2" y="149.5" transform="rotate(-90 251.2 149.5)">82nH</text>
<text x="256.6" y="148.1" transform="rotate(-90 256.6 148.1)">L3</text>
<text x="284.9" y="149.1" transform="rotate(-90 284.9 149.1)">L1</text>
<text x="320.9" y="148" transform="rotate(-90 320.9 148)">82nH</text>
<text x="326.3" y="146.6" transform="rotate(-90 326.3 146.6)">L2</text>
<text x="343.7" y="148.8" transform="rotate(-90 343.7 148.8)">82nH</text>
<text x="349.1" y="147.4" transform="rotate(-90 349.1 147.4)">L4</text>
<text x="370.5" y="147.4" transform="rotate(-90 370.5 147.4)">22nH</text>
<text x="375.9" y="146.1" transform="rotate(-90 375.9 146.1)">L6</text>
<text x="279.4" y="150.4" transform="rotate(-90 279.4 150.4)">82nH</text>
<text x="405.9" y="154.6" transform="rotate(-90 405.9 154.6)">.1uf</text>
<text x="412.1" y="154.2" transform="rotate(-90 412.1 154.2)">C6</text>
<text x="203.7" y="165.6" transform="rotate(-90 203.7 165.6)">.1uf</text>
<text x="209.9" y="165.1" transform="rotate(-90 209.9 165.1)">C5</text>
<text x="272" y="183.2" transform="rotate(-90 272 183.2)">.1uf</text>
<text x="278.3" y="182.8" transform="rotate(-90 278.3 182.8)">C7</text>
<text x="308.3" y="180.2" transform="rotate(-90 308.3 180.2)">GNDEARTH</text>
<text x="320.7" y="183" transform="rotate(-90 320.7 183)">.1uf</text>
<text x="327" y="182.5" transform="rotate(-90 327 182.5)">C8</text>
<text x="257.2" y="190.2">IC1</text>
<text x="302.1" y="187.2">+5V</text>
<text x="339.2" y="190.3">IC2</text>
<text x="165.9" y="209.8" transform="rotate(-90 165.9 209.8)">GNDEARTH</text>
<text x="259.6" y="204.6" transform="rotate(-90 259.6 204.6)">AD8307</text>
<text x="294.5" y="209" transform="rotate(-90 294.5 209)">.1uf</text>
<text x="300.8" y="208.5" transform="rotate(-90 300.8 208.5)">C9</text>
<text x="303.4" y="208.3" transform="rotate(-90 303.4 208.3)">.1uf</text>
<text x="309.6" y="208.5" transform="rotate(-90 309.6 208.5)">C10</text>
<text x="341.6" y="204.7" transform="rotate(-90 341.6 204.7)">AD8307</text>
<text x="433.5" y="209.5" transform="rotate(-90 433.5 209.5)">GNDEARTH</text>
<text x="286.3" y="210.4" transform="rotate(-90 286.3 210.4)">VR2</text>
<text x="316.9" y="210.6" transform="rotate(-90 316.9 210.6)">VR4</text>
<text x="202.9" y="221.5" transform="rotate(-90 202.9 221.5)">GNDEARTH</text>
<text x="171.5" y="224.4" transform="rotate(-90 171.5 224.4)">P12</text>
<text x="234" y="224.3" transform="rotate(-90 234 224.3)">32.4K</text>
<text x="239.4" y="223.5" transform="rotate(-90 239.4 223.5)">R15</text>
<text x="281.1" y="226.9" transform="rotate(-90 281.1 226.9)">20k</text>
<text x="286.6" y="227.1" transform="rotate(-90 286.6 227.1)">R13</text>
<text x="316.6" y="226.9" transform="rotate(-90 316.6 226.9)">20k</text>
<text x="322" y="227.2" transform="rotate(-90 322 227.2)">R23</text>
<text x="370.1" y="223.2" transform="rotate(-90 370.1 223.2)">32.4k</text>
<text x="375.5" y="222.5" transform="rotate(-90 375.5 222.5)">R16</text>
<text x="139.3" y="242.4">+5V</text>
<text x="167.7" y="245" transform="rotate(-90 167.7 245)">1k</text>
<text x="173.1" y="245.9" transform="rotate(-90 173.1 245.9)">R19</text>
<text x="239.1" y="244.3" transform="rotate(-90 239.1 244.3)">VR1</text>
<text x="370.3" y="244.6" transform="rotate(-90 370.3 244.6)">VR3</text>
<text x="217.4" y="254.9">+5V</text>
<text x="260.3" y="254">IC3.1</text>
<text x="281.2" y="257.6">R21</text>
<text x="300.8" y="257.8" transform="rotate(-90 300.8 257.8)">GNDEARTH</text>
<text x="309.5" y="257.7" transform="rotate(-90 309.5 257.7)">GNDEARTH</text>
<text x="327.7" y="257.5">R20</text>
<text x="347" y="254">IC3.2</text>
<text x="160.4" y="263.7">IC3</text>
<text x="279.1" y="263">130 ohm</text>
<text x="325.5" y="262.9">130 ohm</text>
<text x="138.8" y="267.2" transform="rotate(-90 138.8 267.2)">.1uf</text>
<text x="145" y="267.4" transform="rotate(-90 145 267.4)">C13</text>
<text x="404.7" y="265.1" transform="rotate(-90 404.7 265.1)">P11</text>
<text x="222.8" y="274.8" transform="rotate(-90 222.8 274.8)">R7</text>
<text x="239.7" y="271.5">R17</text>
<text x="259.1" y="271.4">R14</text>
<text x="323" y="275.4" transform="rotate(-90 323 275.4)">C17</text>
<text x="348.6" y="272.3">R18</text>
<text x="369.8" y="272.5">R22</text>
<text x="217.4" y="277.5" transform="rotate(-90 217.4 277.5)">100 ohm</text>
<text x="240.6" y="276.9">1k</text>
<text x="260" y="276.8">1k</text>
<text x="293.2" y="277.5" transform="rotate(-90 293.2 277.5)">180pf</text>
<text x="299.4" y="276.8" transform="rotate(-90 299.4 276.8)">C16</text>
<text x="316.7" y="276.1" transform="rotate(-90 316.7 276.1)">180pf</text>
<text x="349.4" y="277.7">1k</text>
<text x="370.7" y="277.9">1k</text>
<text x="396.7" y="276.9">+5V</text>
<text x="211.2" y="287.9" transform="rotate(-90 211.2 287.9)">.1uf</text>
<text x="263.3" y="287.5">+5V</text>
<text x="145" y="291" transform="rotate(-90 145 291)">GNDEARTH</text>
<text x="217.4" y="288" transform="rotate(-90 217.4 288)">C20</text>
<text x="237.9" y="292.6" transform="rotate(-90 237.9 292.6)">GNDEARTH</text>
<text x="358.2" y="288.2">+5V</text>
<text x="387.9" y="292.3" transform="rotate(-90 387.9 292.3)">GNDEARTH</text>
<text x="396.3" y="292.3" transform="rotate(-90 396.3 292.3)">4.7k</text>
<text x="401.7" y="291.6" transform="rotate(-90 401.7 291.6)">R8</text>
<text x="197.6" y="296.7" transform="rotate(-90 197.6 296.7)">GNDEARTH</text>
<text x="224.3" y="296.5" transform="rotate(-90 224.3 296.5)">Choke1</text>
<text x="299.4" y="296.9" transform="rotate(-90 299.4 296.9)">GNDEARTH</text>
<text x="323" y="296.2" transform="rotate(-90 323 296.2)">GNDEARTH</text>
<text x="405.6" y="299.6">EEPROM1</text>
<text x="191.3" y="305.5">C11</text>
<text x="210" y="302.6">U1</text>
<text x="217.4" y="305.1" transform="rotate(-90 217.4 305.1)">GNDEARTH</text>
<text x="237.9" y="305">C12</text>
<text x="276.8" y="301.9" transform="rotate(-90 276.8 301.9)">.1uf</text>
<text x="283" y="302.1" transform="rotate(-90 283 302.1)">C22</text>
<text x="190.8" y="311.7">.01uf</text>
<text x="237.5" y="311.2">.01uf</text>
<text x="344.2" y="307.8">L7</text>
<text x="408.1" y="306.2">GND</text>
<text x="270.6" y="314.4">IC4</text>
<text x="282.9" y="315.9" transform="rotate(-90 282.9 315.9)">GNDEARTH</text>
<text x="167.3" y="323.8" transform="rotate(-90 167.3 323.8)">1N5711W</text>
<text x="173.5" y="320.4" transform="rotate(-90 173.5 320.4)">D1</text>
<text x="178.7" y="323.7" transform="rotate(-90 178.7 323.7)">1N5711W</text>
<text x="184.9" y="320.3" transform="rotate(-90 184.9 320.3)">D2</text>
<text x="327.1" y="324.4" transform="rotate(-90 327.1 324.4)">.1uf</text>
<text x="333.3" y="324.6" transform="rotate(-90 333.3 324.6)">C18</text>
<text x="357.5" y="324.3" transform="rotate(-90 357.5 324.3)">10uf</text>
<text x="363.7" y="324.1" transform="rotate(-90 363.7 324.1)">C19</text>
<text x="209.8" y="332.8" transform="rotate(-90 209.8 332.8)">GNDEARTH</text>
<text x="316.5" y="334.4" transform="rotate(-90 316.5 334.4)">J3</text>
<text x="414.6" y="334.4" transform="rotate(-90 414.6 334.4)">GNDEARTH</text>
<text x="173.4" y="345.5" transform="rotate(-90 173.4 345.5)">GNDEARTH</text>
<text x="333.2" y="343.8" transform="rotate(-90 333.2 343.8)">GNDEARTH</text>
<text x="363.7" y="342.1" transform="rotate(-90 363.7 342.1)">GNDEARTH</text>
<text x="260" y="352.3">R10</text>
<text x="269.3" y="350.2" transform="rotate(-90 269.3 350.2)">GNDEARTH</text>
<text x="259.9" y="357.7">4.7k</text>
<text x="246.1" y="365.8" transform="rotate(-90 246.1 365.8)">4.7k</text>
<text x="251.5" y="365.1" transform="rotate(-90 251.5 365.1)">R9</text>
<text x="289.9" y="370.3" transform="rotate(-90 289.9 370.3)">GNDEARTH</text>
<text x="252.1" y="386.7" transform="rotate(-90 252.1 386.7)">GNDEARTH</text>
</g>
<g font-size="1.8">
<text x="228.6" y="117.9">OUT</text>
<text x="240" y="117.9">IN</text>
<text x="369.6" y="117.7">IN</text>
<text x="379.1" y="117.7">OUT</text>
<text x="252.2" y="193.8">INM</text>
<text x="262.5" y="193.8">INP</text>
<text x="334.2" y="193.9">INP</text>
<text x="344.2" y="193.9">INM</text>
<text x="252.2" y="204">OFS</text>
<text x="252.2" y="198.9">COM</text>
<text x="261.8" y="204">ENB</text>
<text x="261.9" y="198.9">VPS</text>
<text x="334.2" y="199">VPS</text>
<text x="343.3" y="199">COM</text>
<text x="252.2" y="209">OUT</text>
<text x="262.6" y="209">INT</text>
<text x="334.2" y="209.1">INT</text>
<text x="334.2" y="204">ENB</text>
<text x="343.7" y="209.1">OUT</text>
<text x="343.7" y="204">OFS</text>
<text x="159.4" y="266.1">V+</text>
<text x="159.4" y="268.6">V-</text>
<text x="404.1" y="303.2">I/O</text>
<text x="413.8" y="303.2">N.C.</text>
</g>
<g font-size="1.4">
<text x="258.9" y="317.8">3</text>
<text x="265.3" y="317.2" transform="rotate(-90 265.3 317.2)">6</text>
<text x="259" y="322.9">4</text>
<text x="271.3" y="320.3">1</text>
<text x="262.6" y="325.8" transform="rotate(-90 262.6 325.8)">5</text>
<text x="265.1" y="324.7" transform="rotate(-90 265.1 324.7)">2</text>
</g>
</svg>
